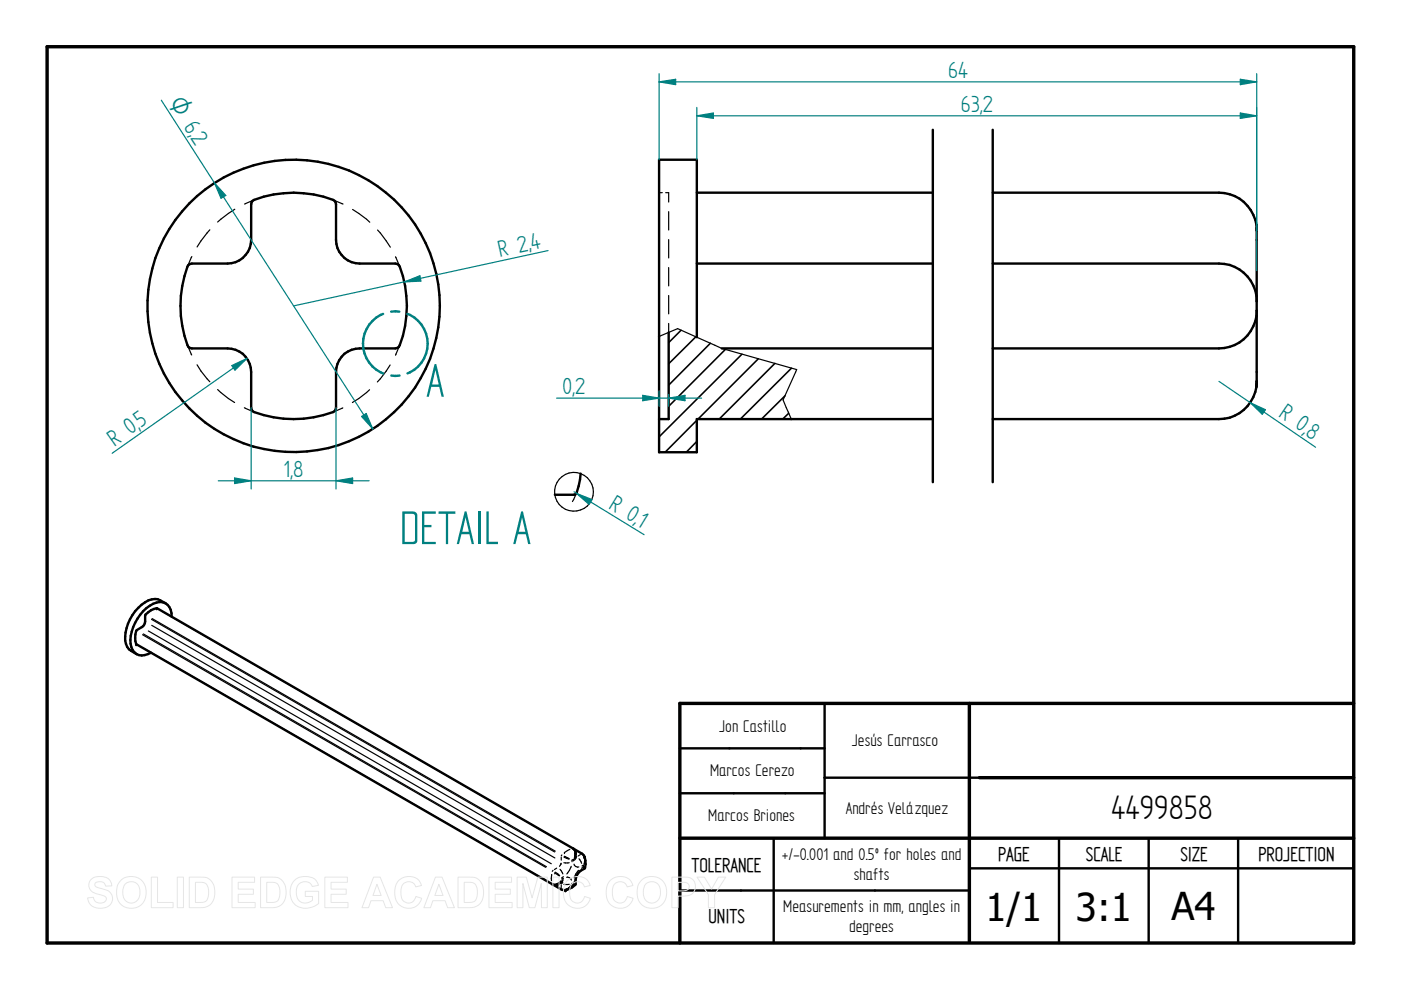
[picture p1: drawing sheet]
<svg xmlns="http://www.w3.org/2000/svg" width="297mm" height="210mm" viewBox="0 0 297 210" stroke-linecap="round" stroke-linejoin="round" font-family="sans-serif">
<path d="M10 9.9h277v190h-277zM205.5 149.1v50.5M287 149.1h-142.9v50.8M144.1 177.7h142.9M207.6 164.9h79.4" fill="none" stroke="#000" stroke-width=".72"/>
<g fill="none" stroke="#000" stroke-width=".51">
<path d="M40 56.2l.7-.3h7.6a5 5 0 0 0 5-5v-7.6l.2-.7a22.7 22.7 0 0 1 17.4 0l.3 .7v7.6a5.1 5.1 0 0 0 5 5h7.6l.7 .3a22.7 22.7 0 0 1 0 17.4l-.7 .3h-7.6a4.9 4.9 0 0 0-5 5v7.5l-.3 .8a23.2 23.2 0 0 1-17.4 0l-.2-.8v-7.5a5 5 0 0 0-5-5h-7.6l-.7-.3a23.2 23.2 0 0 1 0-17.4zM147.7 40.9h50.1M147.7 55.9h50.1M210.5 55.9h47.9a8 8 0 0 1 8 8M210.5 40.9h47.9a8 8 0 0 1 8 8M266.4 48.2v33.9M141.8 70.5v18.4h-2.1M147.7 71.5v-37.6h-8v62h8v-7h50.1M153 73.9h44.8M266.4 65.9a8 8 0 0 1-8 8h-47.9M266.4 80.9a8 8 0 0 1-8 8h-47.9M266.4 81.4v.5"/>
<path d="M28.9 136.6l88.2 50.9M32 138.4a3.4 3.4 0 0 1-3 .3M33.2 128.9a3.8 3.8 0 0 0-2.4 1.6 2.41 2.41 0 0 1-1.8 3.1 3.8 3.8 0 0 0-.1 2.9M33.3 128.9l90.1 52.1 .5 .7M35.1 127.9a3.6 3.6 0 0 0-5.1 .3 8.9 8.9 0 0 0-3.3 8.3 3.2 3.2 0 0 0 2.3 2.2M36.4 130.8a2.61 2.61 0 0 0-1.1-2.7 2.61 2.61 0 0 0-2.8-.1 9.4 9.4 0 0 0-4.8 8.5 2.93 2.93 0 0 0 1.3 2.2M144.1 158.7h30.7M174.8 149.1v28.6M121.5 179.9l.5 .6v.4M144.1 168.2h30.7M164 177.7v22.2M207.6 164.9h-32.8"/>
<path d="M224.5 177.7v22.2M243.5 177.7v22.2M262.5 177.7v22.2M117.1 187.5l1.9 1.1 .9 .1M119.1 186.9a1.86 1.86 0 0 1-2 .6M121.3 187.6l-.7 .8-.7 .3M122 180.9v1M123.9 181.7a3.6 3.6 0 0 1 0 2.5 2.88 2.88 0 0 0-1.9 3.3 3.5 3.5 0 0 1-2.1 1.2M144.1 188.8h61.4M205.5 184.1h81.5"/>
<circle cx="62.3" cy="64.9" r="31"/>
</g>
<g fill="none" stroke="#000" stroke-width=".25">
<path d="M40.7 54.4l-1 2.1M44.5 48.7l-2.7 3.7M49.8 44.4l-3.7 2.7M53.9 42.4l-2 .9M70.6 42.4l2.1 .9M74.8 44.4l3.6 2.7M80 48.8l2.8 3.6M83.9 54.4l.8 2.1M139.7 40.9h.7M141.1 40.9h.7v1.9M141.8 44.9v3.9M141.8 50.8v3.9"/>
<path d="M141.8 56.7v3.9M266.3 47.5l.1 .2M266.4 47.9v.4M266.4 48.9h.1M266.4 48.6v.1M39.7 73.2l.9 2.1M41.8 77.3l.8 1.4 1.9 2.2M82.7 77.4l-.8 1.3-1.9 2.3M84.7 73.2l-.8 2.1M139.7 71.3l4-1.6 9.3 4.2 15.9 4.5-2.9 6.4 1.8 4.1M141.8 62.7v3.8M141.8 68.6v1.9"/>
<path d="M46.1 82.6l2.3 1.9 1.3 .8M51.8 86.4l2.1 1M72.7 86.5l-2.1 .9M78.4 82.6l-2.3 1.9-1.4 .8M266.4 81.9v.2M266.4 80.8h.1M30.2 134.6l85.5 49.3M30.3 137.3l85.4 49.3M30.4 134.4l85.5 49.4M31.5 133.8l85.4 49.3M32.1 131.3l85.5 49.3M32.2 132.6l85.4 49.3"/>
<path d="M32.3 131.1l85.4 49.4M34.6 129.8l85.5 49.3M121.5 179.9h.1M117 185.4l-.1 1.3M117.1 187.5h.1M117.3 184.5l-.2 .2M117.6 185.1h.1M117.6 185.1l1 .6M117.7 184.9l1 .7M117.9 187.9l.7 .4M118 184.1l-.4 .3M118.5 187.2h.1"/>
<path d="M118.7 186.9l-1 .7M118.7 184.3l.6 1M119 186.7l-.5 .5M119 183h.1M119 183l-.4 .7M119 188.5v.1M119 187v.3l-.2-.1M119 181.8v.6M119 187.6v.6M119.1 181.3l-.1 .2M119.4 186.5l-.2 .3M119.5 185.9l-.3 .2v.3l.3-.2"/>
<path d="M119.5 187.5h1.2M119.5 182.9h1.2M119.6 181.7l1 .5M119.7 181.6h.1M119.7 181.6l1 .5M119.7 180.8h.1M120.1 186a.88 .88 0 0 1 1.1 .6M120.8 180.1l-1.1 .7M120.8 188.1l-.6 .4-.5 .1M121.1 183.7l-.9 1.6M121.6 182.5v-.3l-.3 .2v.3M121.6 187.1v.4l-.3 .1v-.3"/>
<path d="M121.7 183.2a.82 .82 0 0 0 1 .6M121.8 181.9h.1M121.9 180.4l-.1 1.3M121.9 187.5h-.2l.1 .1M122 181.3l-.2 .6M122 186.7l-.3 .3M122 182.1l-.3 .3M122 181.5l.3 .2h-.3M122.2 180.3l.7 .5M122.7 184.5l-.6 .8-.4 .8M122.8 182.1l.5 .9M123.1 181.2l-.5 .3"/>
<path d="M123.4 184.2l-.2 .3M123.4 181h.1M123.4 183.6l.3-.2v.4l-.3 .1M123.8 183.9l.1 .1M123.8 183.8l.1 .1M123.8 181.6l.1 .5v.7M123.9 183h.1M124 182.2l-.1 .8"/>
</g>
<path d="M144.4 70l-2.6 2.6M147.5 71.4l-5.7 5.7M150.6 72.8l-8.8 8.9M153.8 74.1l-12 12M157.3 75.1l-17.6 17.5M160.8 76.1l-12.8 12.8M164.3 77l-11.8 11.9M167.8 78.1l-10.8 10.8M147.7 89.1l-6.7 6.8M147.7 93.6l-2.2 2.3M166.5 83.9l-5 5M167.2 87.6l-1.3 1.3" fill="none" stroke="#000" stroke-width=".34"/>
<g fill="#000">
<circle cx="28.9" cy="136.6" r=".25"/>
<circle cx="33.2" cy="128.9" r=".25"/>
<circle cx="118.2" cy="187.5" r=".25"/>
<circle cx="118.3" cy="187.5" r=".25"/>
<circle cx="119.1" cy="186.9" r=".25"/>
<circle cx="119.2" cy="186.9" r=".25"/>
<circle cx="119.9" cy="188.7" r=".25"/>
<circle cx="121.3" cy="187.6" r=".25"/>
<circle cx="122" cy="181.9" r=".25"/>
<circle cx="122" cy="180.9" r=".25"/>
<circle cx="122" cy="182" r=".25"/>
<circle cx="123.9" cy="181.7" r=".25"/>
</g>
<path d="M53.3 86.4v17.3M71.2 86.4v17.3M49.7 101.3l3.6 .6-3.6 .6z" fill="none" stroke="#008080" stroke-width=".25"/>
<path d="M49.7 101.3l3.6 .6-3.6 .6z" fill="#008080"/>
<path d="M71.2 101.9l3.6-.6v1.2z" fill="none" stroke="#008080" stroke-width=".25"/>
<path d="M71.2 101.9l3.6-.6v1.2z" fill="#008080"/>
<path d="M49.1 77.5l3.3-1.5-2.6 2.5zM52.4 76l-28.6 20.1M46.3 101.9h32" fill="none" stroke="#008080" stroke-width=".25"/>
<path d="M49.1 77.5l3.3-1.5-2.6 2.5z" fill="#008080"/>
<path d="M81.2 66.5a6.8 6.8 0 0 0-4.2 6.4 6.8 6.8 0 0 0 4.3 6.3M84.7 66.1h-1.8M84.7 79.6h-1.7M86.4 66.5a6.8 6.8 0 0 1 4.3 6.3 6.8 6.8 0 0 1-4.3 6.4" fill="none" stroke="#008080" stroke-width=".51"/>
<g fill="none" stroke="#000" stroke-width=".25">
<path d="M122.3 104.5l-.9 1.8"/>
<circle cx="121.7" cy="104.3" r="4.1"/>
</g>
<path d="M123.1 100.4a11.2 11.2 0 0 1-1.1 4.4l-.3 .1h-4.1" fill="none" stroke="#000" stroke-width=".51"/>
<path d="M121.7 104.3l14.9 9.1M122.2 104.6l3.3 1.3-.6 1z" fill="none" stroke="#008080" stroke-width=".25"/>
<path d="M122.2 104.6l3.3 1.3-.6 1z" fill="#008080"/>
<path d="M147.7 22.8v11.1M147.7 24.6l3.6-.6v1.1zM266.4 22.8v26.1" fill="none" stroke="#008080" stroke-width=".25"/>
<path d="M147.7 24.6l3.6-.6v1.1z" fill="#008080"/>
<path d="M263 24l3.4 .6-3.4 .5z" fill="none" stroke="#008080" stroke-width=".25"/>
<path d="M263 24l3.4 .6-3.4 .5z" fill="#008080"/>
<path d="M147.7 24.6h118.7M258.4 80.9l20.5 13.9M265.1 85.4l3.2 1.5-.7 .9z" fill="none" stroke="#008080" stroke-width=".25"/>
<path d="M265.1 85.4l3.2 1.5-.7 .9z" fill="#008080"/>
<path d="M197.8 27.5v74.7M210.5 27.5v74.7" fill="none" stroke="#000" stroke-width=".51"/>
<path d="M139.7 82.8v3.3M141.8 84.4l3.4-.6v1.2zM141.8 83.6v2.5" fill="none" stroke="#008080" stroke-width=".25"/>
<path d="M141.8 84.4l3.4-.6v1.2z" fill="#008080"/>
<path d="M136.3 83.8l3.4 .6-3.4 .6z" fill="none" stroke="#008080" stroke-width=".25"/>
<path d="M136.3 83.8l3.4 .6-3.4 .6z" fill="#008080"/>
<path d="M139.7 15.6v18.3M139.7 17.4l3.6-.6v1.1zM266.4 15.6v41.8M118 84.4h30.8" fill="none" stroke="#008080" stroke-width=".25"/>
<path d="M139.7 17.4l3.6-.6v1.1z" fill="#008080"/>
<path d="M263 16.8l3.4 .6-3.4 .5z" fill="none" stroke="#008080" stroke-width=".25"/>
<path d="M263 16.8l3.4 .6-3.4 .5z" fill="#008080"/>
<path d="M139.7 17.4h126.7M34.2 21.3l44.8 69.6M76.7 88.3l.9-.6 1.4 3.2z" fill="none" stroke="#008080" stroke-width=".25"/>
<path d="M76.7 88.3l.9-.6 1.4 3.2z" fill="#008080"/>
<path d="M45.5 38.8l2.4 2.6-1 .6z" fill="none" stroke="#008080" stroke-width=".25"/>
<path d="M45.5 38.8l2.4 2.6-1 .6z" fill="#008080"/>
<path d="M85.7 59.8l3.3-1.3 .2 1.1zM116.2 53.1l-53.9 11.8" fill="none" stroke="#008080" stroke-width=".25"/>
<path d="M85.7 59.8l3.3-1.3 .2 1.1z" fill="#008080"/>
<g fill="none" stroke="#e6e6e6" stroke-width=".21">
<path d="M19.3 186.5a3.1 3.1 0 0 1 4 .2l.4 1.1-1.3 .1a1.28 1.28 0 0 0-1-1 1.28 1.28 0 0 0-1.3 .5v.4a5.6 5.6 0 0 0 2.5 .9 1.98 1.98 0 0 1 1.2 2.4 1.98 1.98 0 0 1-2.2 1.5 2.48 2.48 0 0 1-3-2.2l1.2-.2a1.44 1.44 0 0 0 1.3 1.3 1.44 1.44 0 0 0 1.5-.9 1.18 1.18 0 0 0-1.4-.9 2.36 2.36 0 0 1-2.4-2l.1-.7zM25.8 186.5a3.3 3.3 0 0 1 3.9-.1 3.3 3.3 0 0 1 1.2 3.8 3.2 3.2 0 0 1-3.8 2.3 3.2 3.2 0 0 1-2.4-3.8 3 3 0 0 1 1.1-2.2zM26.5 187.5a1.87 1.87 0 0 1 2.2-.4 1.87 1.87 0 0 1 1 2.1 1.87 1.87 0 0 1-1.8 2.3 1.87 1.87 0 0 1-1.9-2.3l.1-.8zM32.1 186h1.3v5.3h3.3v1.1h-4.6zM37.6 186h1.3v6.4h-1.3zM40.1 186h2.4a2.79 2.79 0 0 1 3 3.3 2.79 2.79 0 0 1-2.9 3.1h-2.5zM41.4 187.1a2.64 2.64 0 0 1 2.5 .5 3.3 3.3 0 0 1-.3 3.5l-.8 .2h-1.4zM49.2 186h4.8v1.1h-3.5v1.4h3.2v1.1h-3.2v1.7h3.6v1.1h-4.9zM55.2 186h2.4a2.79 2.79 0 0 1 3.1 3.3 2.79 2.79 0 0 1-3 3.1h-2.5zM56.6 187.1a2.64 2.64 0 0 1 2.4 .5 3.3 3.3 0 0 1-.3 3.5l-.8 .2h-1.3zM62.3 186.8a3.6 3.6 0 0 1 4.6-.2l.6 1.1-1.3 .3a1.8 1.8 0 0 0-2.2-1 1.8 1.8 0 0 0-1.2 2.1 2.01 2.01 0 0 0 1.1 2.2 2.01 2.01 0 0 0 2.3-.4v-.8h-1.5v-1.1h2.9v2.6a3.8 3.8 0 0 1-5.5-.3 4 4 0 0 1 .2-4.5zM68.9 186h4.8v1.1h-3.5v1.4h3.2v1.1h-3.2v1.7h3.6v1.1h-4.9z"/>
<path d="M79.2 186h1.4l2.6 6.4h-1.4l-.6-1.4h-2.5l-.6 1.4h-1.4zM79.9 187.5l.9 2.4h-1.7zM84.5 186.7a2.87 2.87 0 0 1 4.9 1l-1.3 .3a1.6 1.6 0 0 0-1.8-1 1.6 1.6 0 0 0-1.3 1.7 2.19 2.19 0 0 0 1.3 2.7 1.55 1.55 0 0 0 1.9-1.3l1.2 .4a2.93 2.93 0 0 1-3.4 2 2.93 2.93 0 0 1-2.3-3.3v-.6a3.2 3.2 0 0 1 .8-1.9zM92.3 186h1.4l2.6 6.4h-1.4l-.5-1.4h-2.6l-.5 1.4h-1.4zM93 187.5l.9 2.4h-1.7zM97.1 186h2.4a2.79 2.79 0 0 1 3 3.3 2.79 2.79 0 0 1-2.9 3.1h-2.5zM98.4 187.1a2.64 2.64 0 0 1 2.4 .5 3.3 3.3 0 0 1-.2 3.5l-.9 .2h-1.3zM103.7 186h4.8v1.1h-3.5v1.4h3.2v1.1h-3.2v1.7h3.6v1.1h-4.9zM109.6 186h2l1.2 4.4 1.2-4.4h2v6.4h-1.2v-5.1l-1.4 5.1h-1.2l-1.3-5.1v5.1h-1.3zM117.2 186h1.3v6.4h-1.3zM120.3 186.7a2.87 2.87 0 0 1 4.8 1l-1.2 .3a1.6 1.6 0 0 0-1.9-1 1.6 1.6 0 0 0-1.2 1.7 2.19 2.19 0 0 0 1.3 2.7 1.55 1.55 0 0 0 1.8-1.3l1.3 .4a2.93 2.93 0 0 1-3.5 2 2.93 2.93 0 0 1-2.2-3.3v-.6a3.2 3.2 0 0 1 .8-1.9zM129.3 186.7a2.87 2.87 0 0 1 4.9 1l-1.2 .3a1.6 1.6 0 0 0-1.9-1 1.6 1.6 0 0 0-1.3 1.7 2.19 2.19 0 0 0 1.3 2.7 1.55 1.55 0 0 0 1.9-1.3l1.2 .4a2.93 2.93 0 0 1-3.4 2 2.93 2.93 0 0 1-2.3-3.3l.1-.6a3.2 3.2 0 0 1 .7-1.9z"/>
<path d="M136.2 186.5a3.3 3.3 0 0 1 3.9-.1 3.3 3.3 0 0 1 1.1 3.8 3.2 3.2 0 0 1-3.7 2.3 3.2 3.2 0 0 1-2.4-3.8 3 3 0 0 1 1.1-2.2zM136.9 187.5a1.87 1.87 0 0 1 2.2-.4 1.87 1.87 0 0 1 .9 2.1 1.87 1.87 0 0 1-1.8 2.3 1.87 1.87 0 0 1-1.8-2.3l.1-.8zM142.4 186h2.1a2.5 2.5 0 0 1 2.7 1 2.08 2.08 0 0 1-.1 2.2 2.08 2.08 0 0 1-2.1 .8h-1.2v2.4h-1.4zM143.8 187.1h.6a1.28 1.28 0 0 1 1.7 .9 1.22 1.22 0 0 1-1.6 .9h-.7zM147.8 186h1.5l1.6 2.5 1.4-2.5h1.6l-2.4 3.7v2.7h-1.3v-2.7z"/>
</g>
<g font-size="11.3" fill="#008080">
<text x="90.3" y="84.1">A</text>
<text x="84.8" y="115.4">DETAIL A</text>
</g>
<g font-size="8.1">
<text x="235.6" y="173.7">4499858</text>
<text x="208.9" y="195.3">1/1</text>
<text x="228.1" y="195.3">3:1</text>
<text x="248.4" y="195.1">A4</text>
</g>
<g font-size="5.6" fill="#008080">
<text x="201" y="16.5">64</text>
<text x="203.7" y="23.7">63,2</text>
<text x="40.3" y="29.2" transform="rotate(57 40.3 29.2)">2</text>
<text x="112.9" y="53" transform="rotate(-12 112.9 53)">4</text>
<text x="106" y="54.4" transform="rotate(-12 106 54.4)">R 2,</text>
<text x="119.2" y="83.5">0,2</text>
<text x="270.9" y="88.3" transform="rotate(34 270.9 88.3)">R 0,</text>
<text x="24.3" y="94.7" transform="rotate(-35 24.3 94.7)">R 0,</text>
<text x="29.9" y="90.7" transform="rotate(-35 29.9 90.7)">5</text>
<text x="276.6" y="92.2" transform="rotate(34 276.6 92.2)">8</text>
<text x="60.1" y="101">1,8</text>
<text x="128.9" y="107.7" transform="rotate(31 128.9 107.7)">R 0,</text>
<text x="134.8" y="111.2" transform="rotate(31 134.8 111.2)">1</text>
</g>
<text font-size="5.4" fill="#008080" x="35.6" y="21.8" transform="rotate(57 35.6 21.8)">O 6,</text>
<g font-size="4.8">
<text x="146.6" y="184.8">TOLERANCE</text>
<text x="211.6" y="182.5">PAGE</text>
<text x="230.2" y="182.5">SCALE</text>
<text x="250.3" y="182.5">SIZE</text>
<text x="266.8" y="182.5">PROJECTION</text>
<text x="150.2" y="195.8">UNITS</text>
</g>
<g font-size="4.1">
<text x="152.5" y="155.1">Jon Castillo</text>
<text x="180.6" y="158.2">Jesús Carrasco</text>
<text x="150.5" y="164.5">Marcos Cerezo</text>
<text x="179.3" y="172.6">Andrés Velázquez</text>
<text x="150.2" y="174.1">Marcos Briones</text>
<text x="165.8" y="182.4">+/-0.001 and 0.5º for holes and</text>
<text x="181" y="186.6">shafts</text>
<text x="166.1" y="193.5">Measurements in mm, angles in</text>
<text x="180" y="197.6">degrees</text>
</g>
</svg>
